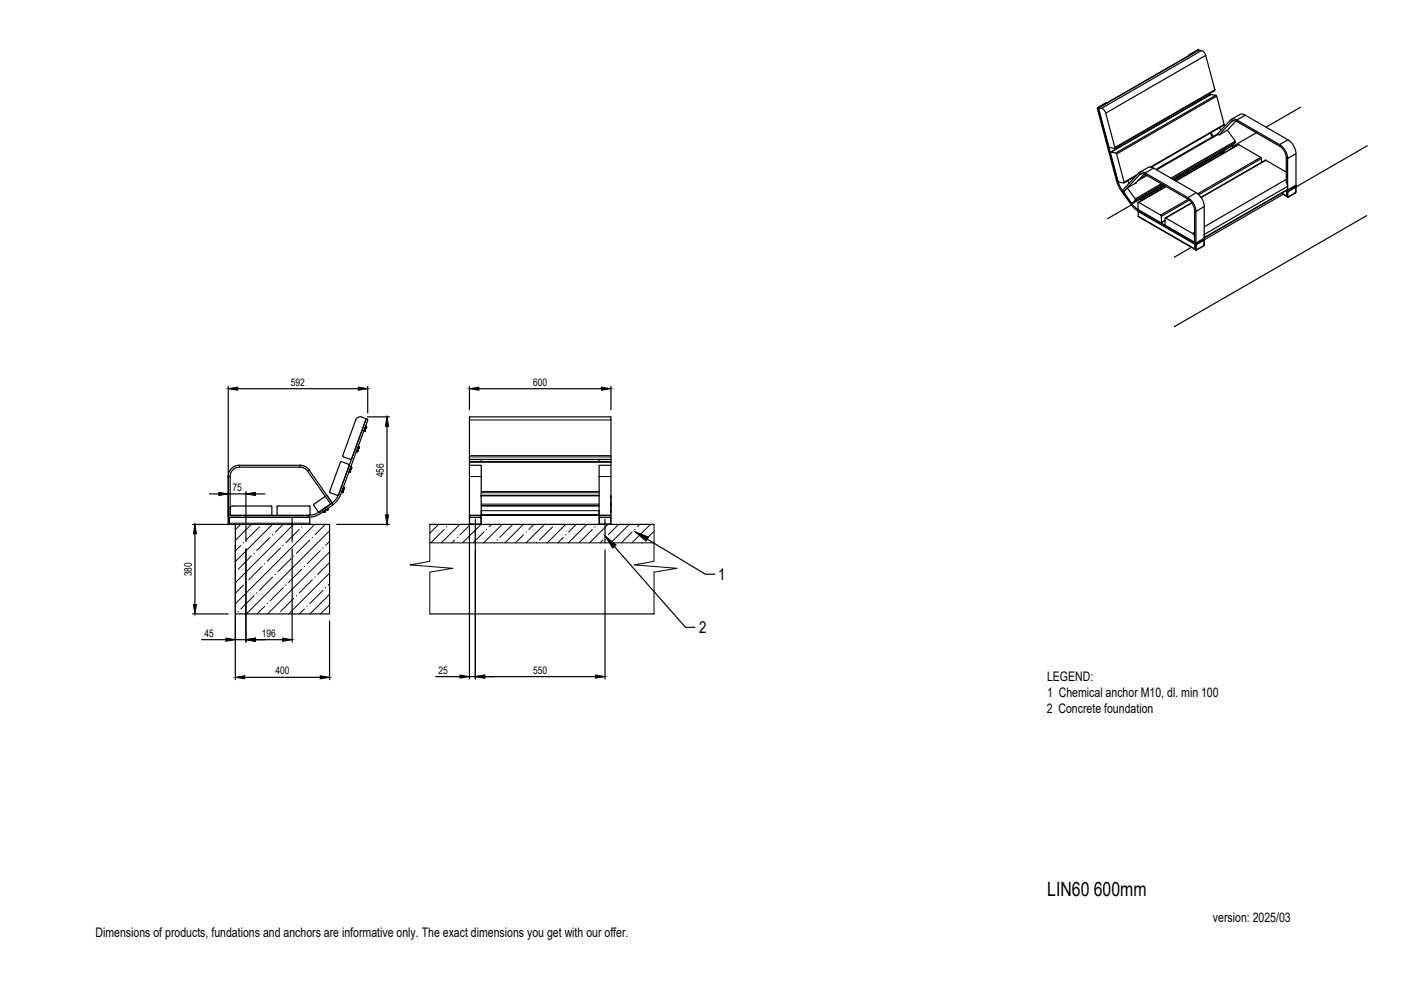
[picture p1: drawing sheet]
<svg xmlns="http://www.w3.org/2000/svg" width="297mm" height="210mm" viewBox="0 0 297 210" stroke-linecap="round" stroke-linejoin="round" font-family="sans-serif">
<!-- layer: SRAFY -->
<g fill="none" stroke="#000" stroke-width=".21">
<path d="M51 111.2l-1.1 1.1M51.1 115.6l-1.2 1.2M53.3 111.2l-3.4 3.4M53.3 117.9l-2.8 2.8M55 111.7l-2.8 2.8M57.2 114l-2.8 2.7M57.8 111.2l-7.9 7.9M59.5 116.2l-2.8 2.8M60 111.2l-1.6 1.6M61.7 118.4l-2.8 2.8M62.3 111.2l-12.4 12.3M63.4 112.3l-2.8 2.8"/>
<path d="M65.7 114.5l-2.8 2.8M66.7 111.2l-16.8 16.8M67.9 116.7l-2.8 2.9M69 111.2l-2.2 2.2M69.9 112.5l-17.7 17.7M69.9 117l-13.2 13.2M69.9 114.8l-.9 .8M69.9 119.3l-2.6 2.5M91.1 111.2v7.8l-4.1 .8 9 .7-4.9 .8v8.9M91.1 115.1h47.6M93 111.2l-1.9 1.9M94.2 112.3l-2.8 2.8"/>
<path d="M96.4 114.5l-.6 .6M97.5 111.2l-3.9 3.9M99.7 111.2l-2.2 2.2M102 111.2l-3.9 3.9M102.6 112.8l-2.3 2.3M104.2 111.2l-.5 .5M104.8 115.1h.1M106.5 111.2l-3.9 3.9M108.7 111.2l-2.8 2.7M111 111.2l-4 3.9M111 113.4l-1.7 1.7M113.2 111.2l-1.1 1.1"/>
<path d="M115.5 111.2l-4 3.9M117.2 111.7l-2.8 2.8M119.4 113.9l-1.1 1.2M119.9 111.2l-3.9 3.9M122.2 111.2l-1.6 1.6M124.4 111.2l-3.9 3.9M125.6 112.3l-2.8 2.8M127.9 114.5l-.7 .6M128.9 111.2l-3.9 3.9M131.2 111.2l-2.2 2.2M133.4 111.2l-3.9 3.9M134 112.8l-2.3 2.3"/>
<path d="M135.7 111.2l-.6 .5M136.3 115.1h-.1M137.9 111.2l-3.9 3.9M138.7 111.2v7.8l-4.2 .8 9.1 .7-4.9 .8v8.9M138.7 114.9l-.2 .2M138.7 112.7l-1.3 1.2M51.6 124.1l-1.7 1.7M53.9 126.3l-2.8 2.8M55.5 120.1l-2.7 2.8M56.1 128.5l-1.6 1.7M57.8 122.4l-2.8 2.8M60 124.6l-2.8 2.8"/>
<path d="M62.3 126.9l-2.8 2.8M64 120.7l-2.8 2.8M64.5 129.1l-1 1.1M66.2 122.9l-2.8 2.8M68.5 125.2l-2.8 2.8M69.9 121.5l-8.7 8.7M69.9 126l-4.2 4.2M69.9 123.8l-.3 .3M69.9 128.2l-1.9 2"/>
</g>
<g fill="#000" stroke="#000" stroke-width=".21">
<circle cx="51.6" cy="115.1" r=".04"/>
<circle cx="56.1" cy="119.6" r=".04"/>
<circle cx="57.8" cy="113.4" r=".04"/>
<circle cx="62.3" cy="117.9" r=".04"/>
<circle cx="66.2" cy="113.9" r=".04"/>
<circle cx="68.5" cy="116.2" r=".04"/>
<circle cx="94.7" cy="111.7" r=".04"/>
<circle cx="97" cy="113.9" r=".04"/>
<circle cx="103.1" cy="112.3" r=".04"/>
<circle cx="113.8" cy="115" r=".04"/>
<circle cx="50.5" cy="129.7" r=".04"/>
<circle cx="54.4" cy="125.7" r=".04"/>
<circle cx="56.7" cy="128" r=".04"/>
<circle cx="65.1" cy="128.5" r=".04"/>
<circle cx="66.8" cy="122.4" r=".04"/>
<circle cx="69" cy="124.6" r=".04"/>
</g>
<!-- layer: OSY -->
<path d="M52.1 109.9v5M61.9 109.9v5M100.8 110.1v5M128.3 110.1v5" fill="none" stroke="#000" stroke-width=".25"/>
<!-- layer: OBRYSOVA -->
<path d="M91.1 111.2h47.6M91.1 130.2h47.6" fill="none" stroke="#000" stroke-width=".25"/>
<!-- layer: 0 -->
<g fill="#000" stroke="#000" stroke-width=".21">
<path d="M48.4 82.4l2-.3v.6zM76 82.1l2 .3-2 .3zM82 88.4l.4 2h-.7zM99.5 82.4l2-.3v.6zM127.5 82.1l2 .3-2 .3zM41.3 111.2l.4 2h-.7zM46.4 104.4l2 .3-2 .4zM52.1 104.7l2-.3v.7zM81.7 109.2h.7l-.4 2zM128.3 113.6l2.3 1.9-.7 .7zM134.6 112.7l2.9 1.2-.5 .8zM41 128.2h.7l-.4 2z"/>
<path d="M47.9 135.3l2 .3-2 .4zM52.1 135.6l2-.3v.7zM59.9 135.3l2 .3-2 .4zM49.9 143.6l2-.3v.6zM67.9 143.3l2 .3-2 .3zM97.5 143.1l2 .4-2 .3zM100.8 143.5l2-.4v.7zM126.3 143.1l2 .4-2 .3z"/>
<circle cx="252.3" cy="11.7" r=".11"/>
<circle cx="234.6" cy="21.9" r=".11"/>
<circle cx="240.8" cy="38.8" r=".11"/>
<circle cx="274.7" cy="39.7" r=".11"/>
<circle cx="238" cy="40.5" r=".11"/>
<circle cx="238.2" cy="40.7" r=".11"/>
<circle cx="239.9" cy="43.1" r=".11"/>
<circle cx="74.2" cy="100" r=".11"/>
<circle cx="74.2" cy="99.9" r=".11"/>
<circle cx="74.2" cy="99.8" r=".08"/>
<circle cx="74.2" cy="99.8" r=".11"/>
<circle cx="74.3" cy="99.8" r=".11"/>
<circle cx="74.4" cy="99.4" r=".11"/>
<circle cx="74.4" cy="99.3" r=".11"/>
<circle cx="74.4" cy="99.2" r=".11"/>
<circle cx="74.5" cy="99.2" r=".11"/>
<circle cx="74.5" cy="99.1" r=".11"/>
<circle cx="75.7" cy="95.7" r=".11"/>
<circle cx="75.8" cy="95.6" r=".08"/>
<circle cx="75.8" cy="95.6" r=".11"/>
<circle cx="75.8" cy="95.5" r=".11"/>
<circle cx="76" cy="95.1" r=".11"/>
<circle cx="76" cy="95" r=".11"/>
<circle cx="76" cy="94.9" r=".11"/>
<circle cx="76.1" cy="94.8" r=".08"/>
<circle cx="76.1" cy="94.8" r=".11"/>
<circle cx="76.1" cy="94.9" r=".11"/>
<circle cx="77.3" cy="91.4" r=".11"/>
<circle cx="77.3" cy="91.3" r=".08"/>
<circle cx="77.3" cy="91.3" r=".11"/>
<circle cx="77.4" cy="91.3" r=".11"/>
<circle cx="77.4" cy="91.2" r=".11"/>
<circle cx="77.5" cy="90.8" r=".11"/>
<circle cx="77.6" cy="90.7" r=".11"/>
<circle cx="77.6" cy="90.6" r=".11"/>
<circle cx="77.6" cy="90.5" r=".11"/>
<circle cx="68.3" cy="108.1" r=".11"/>
<circle cx="68.6" cy="107.9" r=".11"/>
<circle cx="68.7" cy="108.6" r=".11"/>
<circle cx="68.8" cy="108.5" r=".11"/>
<circle cx="68.9" cy="108.5" r=".11"/>
<circle cx="68.9" cy="108.4" r=".11"/>
<circle cx="68.9" cy="107.7" r=".11"/>
<circle cx="69.2" cy="107.5" r=".11"/>
<circle cx="69.3" cy="108.2" r=".11"/>
<circle cx="69.3" cy="108.1" r=".11"/>
<circle cx="69.4" cy="108.1" r=".11"/>
<circle cx="69.5" cy="108" r=".11"/>
<circle cx="72.6" cy="104.4" r=".11"/>
<circle cx="72.6" cy="104.3" r=".08"/>
<circle cx="72.6" cy="104.3" r=".11"/>
<circle cx="72.6" cy="104.2" r=".11"/>
<circle cx="72.7" cy="104.2" r=".08"/>
<circle cx="72.7" cy="104.1" r=".11"/>
<circle cx="72.7" cy="104.2" r=".11"/>
<circle cx="72.8" cy="103.7" r=".08"/>
<circle cx="72.8" cy="103.7" r=".11"/>
<circle cx="72.9" cy="103.6" r=".11"/>
<circle cx="72.9" cy="103.5" r=".11"/>
<circle cx="74.1" cy="100" r=".08"/>
<circle cx="74.1" cy="100" r=".11"/>
<circle cx="102" cy="105.2" r=".11"/>
<circle cx="129.5" cy="106.9" r=".08"/>
<circle cx="129.5" cy="108.5" r=".08"/>
<circle cx="129.5" cy="107.2" r=".08"/>
<circle cx="129.5" cy="108.6" r=".11"/>
<circle cx="129.5" cy="105.2" r=".11"/>
</g>
<g fill="none" stroke="#000" stroke-width=".25">
<path d="M253.9 10.6l-1.7 1 1.9-1M254.1 10.6l-1.8 1.1-.2-.1v.2M254.1 10.6h.1M254.1 10.6l-21.2 12.3 21.2-12.3 .6 .1M255.6 11.7l2 7.3-21.2 12.3M256.5 19.8l.1 .3M257.6 19v.2l-21.2 12.2M232.6 22.9h.3l4.1 15.4h-.3zM232.7 22.9l1.9-1-1.7 1M233.5 23l21.2-12.3 .8 .7 .1 .3-21.2 12.3M234.5 21.8l-1.8 1.1M235 31.1l.2 .2 1.1 .1 .1-.1"/>
<path d="M235.1 31.1l-2.2-8.2 .8 .1 .6 .7 2.1 7.6M236.6 32.4l.1 .2M236.7 38.3l.4 1 .7 1.3M236.7 32.7l1.6 6-1.1-.1M237 38.3l1 2.2M237 38.4l.2 .2M237.1 31l.1 .3M239.1 38.3l.3 .5M240.8 37.3l-2.5 1.5M241.1 37l-2.8 1.6M241.4 36.7l-3.4 3.7 .2 .3 3.4-3.7 .4-.2M242.6 36.9l-1.8 1.9-1.8 1"/>
<path d="M242.8 37l-.6-.2-.6 .2-.2-.3 .6-.3 .7 .2 .1 .1v.3l9.1 5.2M243 37.1l-1.4 .8M243.2 37.2l-1.9 1.1M244.6 35.6l-.6-.2-.5 .1-1.9 1M246.2 39l-5.5 3.2-1.7-2.4-.8 .9 1.8 2.4 .7-.7M246.5 39.1l-5.8 3.3M246.7 39.3l-6.6 3.8M246.9 39.4l-5 2.9M247.2 39.5l-5.9 3.4M247.3 39.6l-5.9 3.3 4.7 2.7M249.3 38.4l13.3-7.7 4.7 2.7-13.4 7.7M254.5 20.9l.1 .3"/>
<path d="M254.7 20.8l.1 .3M256.6 28.2l.4 .8M256.7 20l-21.3 12.3M256.8 28.1l.4 .8M257.8 20.2l.1 .2M257.8 20.2l-21.2 12.2-1.1-.1 1.5 6.1M257.8 20.2l-1.1-.2-21.2 12.3M258.3 28.5l-13.1 7.5M258.6 27.1l.2 .5M259.2 32.1l.3 .3M259.3 32.2l-10.3 6M259.4 31.9l.3 .4"/>
<path d="M259.5 26.4v.1l-15.4 8.9M259.6 26.4l-1.6-6-21.3 12.3M259.6 26.4l-15.7 9M260.9 25.5l-2.7 2.9-13.1 7.5M261.2 30.9l.2 .4M261.3 30.9l.6-.7-13.4 7.7M261.3 30.9l-12.5 7.2M261.4 25.6l-.3 .2-2.6 2.8 1.7-1 1.7 2.3-13.6 7.9M261.9 29.9v.3M262 25.7l-1.8 1.9M262.2 25.8l-.7-.2-.4 .2-.2-.3 .6-.3 .7 .2 1.8-1 9.1 5.2M262.5 30.7h.1"/>
<path d="M262.5 30.7l-13.3 7.6M264 24.4l-1-.2-1.9 1.1M266.4 28.1l-5.1 3M267.3 33.4l.1 .2M267.4 33.6v.8M267.4 33.6l-13.2 7.7M268.4 34l-13.8 7.8M268.4 34l4.3 2.5M268.4 34l-13.7 7.9M271.3 30.7l1.8-1.1a3.9 3.9 0 0 1 1.7 3l-1.8 1a3.7 3.7 0 0 0-1.7-2.9zM271.3 30.7v.3a3.2 3.2 0 0 1 1.4 2.4l.3 .2v6.7M271.3 30.7l-9.1-5.3v.4l9.1 5.2"/>
<path d="M272.7 33.4v5.3l.3 .8M272.7 38l-17.4 10.1M274.6 39.7l.1 .1M274.6 39.7v.1M274.6 39.7l-1.5 .9M274.7 39.7h.1M274.7 39.7v.1M274.7 39.8v.9M274.8 39.8h-.1M274.8 39.8v.9M274.8 32.6v6.7l-1.8 1M275.8 22.7l-7.4 4.3"/>
<path d="M289.9 30.9l-15.2 8.8M239.7 43.2l-1.8-2.5 .1-.2 1.9 2.6-.2 .1 .4 .5 1.4 1.2M239.9 43.4l-5.1 3M239.9 43.1l.5 .6 1.1 .9M240.7 42.2v.2M241.3 44.8l12.1 7v1l-12.1-7v-1M241.3 45.8l.1 .1M241.4 45.9l12 6.9M241.4 42.9l-.1 .1v1.3l.1 .2 12.2 7.1 1.7-1.1v-6.7M241.5 44.6v.3l12.1 7M241.7 42.1l.3 .4M246.1 45.6l.1 .2"/>
<path d="M246.2 47.1l-.1 .1M247 46.3v1.3l.1 .2M247 46.8l-.8 .5M247.1 46.2l5.7 3.3M247.2 46.2l-.2 .1M251.9 41.9l1.7-1a3.7 3.7 0 0 1 1.7 2.9l-1.7 1a3.8 3.8 0 0 0-1.7-2.9zM251.9 41.9v.3a3.1 3.1 0 0 1 1.4 2.5l.3 .1v6.8l-.3-.2v-6.7M251.9 42.3l-5.8 3.3M252.2 42.4l-6 3.5v1.3l.8-.5M252.6 52.4l-3.6 2.1M252.7 43l-5.6 3.2M252.8 49.5l.4 .4 .1 1.5"/>
<path d="M253.3 49.3l-.5 .2M253.4 51.9v.9l.1 .1v-.9M253.4 51.9l.1 .1M253.4 51.8v.1M253.4 52.9l.2 .1M253.5 52h.1M253.6 51.6l1.7-1.1v.4l-1.7 1zM253.6 52.9l.1 .1M253.6 51.9l-.1 .1M253.6 52v.9M253.6 52.9v.1M253.6 40.9l-9-5.3-1.8 1.1 9.1 5.2"/>
<path d="M253.7 51.8h.1M253.7 53h-.1M253.7 51.8l-.1 .2M253.7 53h.1M255.2 52.1l-1.5 .9M255.2 51h.1v.9M255.2 51l-1.5 .8M255.2 50.9h.1M255.2 50.9l.1 .1M255.3 51.9l-.1 .2M255.3 49.7l17.7-10.2v.7l-17.7 10.2zM271.7 41l1.1 .6"/>
<path d="M272 41.2l-16.8 9.7M272.8 40.7l.2 .1v.9l-.2-.1zM272.8 41.6l.2 .2M272.9 40.6l-.1 .1M273 40.1l-17.7 10.3M273 40.3v.4l-.4-.3 .2 .1v1.1l-1.1-.6M273 40.3l1.8-1v.3l-1.8 1.1M273 41.7l.1 .1M273 40.8v.9l.1 .1M273.1 40.6h.1M273.1 40.6l-.2 .2 .1-.2M273.1 41.7v.1"/>
<path d="M274.6 40.9h.1M274.6 40.9l-1.5 .9M274.7 40.7l-.1 .2M274.8 40.7h-.1M289.8 45.7l-40.8 23.6M48.4 81.9v27.6M50.4 82.4h25.6M50.8 99a2 2 0 0 0-2 2M50.8 99.1h12.8M63.6 99l.7 .2 .9 .7M65.2 99.9l3.8 5.3M72.7 96.6l.1 .3"/>
<path d="M72.8 96.9l1.5 .5M74 98.7l-.1-.3-1.5-.5-.2 .1-2.3 6.2 .1 .3 1.5 .5 .3-.1 5.8-16.1 .2 .1 .2 .2-5.8 15.8-.8 1.4-.8 .7M74.1 99.6l.1 .2M74.2 99.9v.1M74.2 100h.1M74.2 99.9h.1M74.2 99.8v.1M74.2 99.8h.1M74.3 99.8h.1M74.3 99.8l-.1 .1M74.4 98.9l.1 .3M74.4 99.4h.1"/>
<path d="M74.4 99.4l-.2 .1M74.4 99.3v.1M74.4 99.3h.1M74.4 99.2h.1M74.5 99.2l-.1 .1M74.5 99.2h.1M74.5 97.3l-.2 .1M75.7 95.3l.1 .2M75.7 95.7h.1M75.7 95.7l-.2 .1M75.7 95.6h.1M75.8 95.6l-.1 .1"/>
<path d="M75.8 95.6v.1M75.8 95.6h.1M75.8 95.5h.1M75.8 95.5v.1M75.9 94.6l.2 .2M76 95.1h.1M76 95l-.2 .2M76 95h.1M76 95v.1M76 94.9v.1M76 94.9h.1M76.1 94.8h.1"/>
<path d="M76.1 94.9h-.1M76.1 94.8v.1M76.7 88.4a1.01 1.01 0 0 0-1.3 .6l-2.7 7.6M76.7 88.4l.9 .4M77.3 90.9l.1 .3M77.3 91.4h.1M77.3 91.4l-.2 .1M77.3 91.3v.1M77.3 91.3h.1M77.4 91.3h.1M77.4 91.2h.1M77.4 91.2l-.1 .1"/>
<path d="M77.5 90.3l.1 .2M77.5 90.7h.1M77.6 90.7l-.3 .1M77.6 90.7l-.1 .1M77.6 90.7h.1M77.6 90.6v.1M77.6 90.6h.1M77.6 88.7v.1M77.6 90.5h.1M77.6 90.5v.1M77.9 88.4h4.7M78 81.9v5.6"/>
<path d="M82 90.4v18.8M99.5 98.7h2.5v10.6h-2.5zM99.5 81.9v5M99.5 98.7v-10.3h30v10.3M99.5 97.9h30M99.5 97.4h30M101.5 82.4h26M102 97.4v.5M127 98.7h2.5v10.6h-2.5zM127 97.4v.5M129.5 81.9v5M40.8 111.2h7.6"/>
<path d="M41.3 113.2v15M44.4 104.7h2M48.4 101a2.4 2.4 0 0 1 2.4-2.4l12.8 .1a2.29 2.29 0 0 1 1.9 1l4.9 7-.3 .2M48.4 104.7h3.7M48.4 109.7v1.5M48.6 109.9v1.3h-.2M48.6 110.9v-1.2h17.1v1.5M48.6 111.2h1.3M48.8 101v8.3h-.4M48.8 107.5v1.8M49.9 111.2h20v19h-20zM49.9 115.6v28.5"/>
<path d="M52.1 104.2v5.5M52.1 116.4v19.7M54.1 104.7h2M57.4 107.3l.2 .2M57.4 107.3h-8l-.6 .2M57.6 109.1l-.2 .2M57.6 107.5v1.6M58.7 107.5l.2-.2h6.6l.2 .2M58.7 107.5v1.6l.2 .2M61.9 116.4v19.7M65.7 107.5v1.6l-.2 .2h-17.1M66.6 106.9l-.1 .3 1 1.3h.2"/>
<path d="M67.7 108.5l-.8 .5-1.5 .3M68.4 108.5l.3 .1M68.7 108.6h.1M68.8 108.5l-.1 .1M68.8 108.5h.1M68.9 108.5h-.1M68.9 108.5h.1M68.9 108.4v.1M68.9 108.2v.2M69 105.2l1.1 1.7-2.4 1.6 2.7-1.8M69 105.2l-2.4 1.7M69 108.1h.3"/>
<path d="M69.3 108.2h.1M69.3 108.1v.1M69.4 105.1l1 1.5M69.5 108l-.2 .1M69.5 108h.1M69.5 107.8v.2M70.6 107l-3.1 2.1-1.5 .5-17.6 .1v-.4M71.4 111.2h11.2M71.8 104.8l-.7 1.2-.8 .7M72.6 103.9l.1 .2M72.6 104.4h.1M72.6 104.4l-.2 .1"/>
<path d="M72.6 104.3v.1M72.6 104.2v.1M72.6 104.2h.1M72.7 104.2h.1M72.7 104.2l-.1 .1M72.7 104.1v.1M72.8 103.2l.1 .3M72.8 103.7h.1M72.8 103.7l-.2 .1M72.9 103.6h.1M72.9 103.6l-.1 .1M72.9 103.5h.1"/>
<path d="M72.9 103.5v.1M74.2 100l-.3 .1M99.5 111l.2 .2M99.5 109.3h2.5v.4h-2.5zM99.5 109.7v1.3M99.5 111.5v32.4M99.7 109.7l-.2 .2M99.7 111.2h2.1M100.8 112.6v31.3M101.8 109.7l.2 .2M102 111l-.2 .2M102 109.3h25"/>
<path d="M102 107.3h25M102 105h25M102 108.3v.8M102 109.7v1.3M127 111l.2 .2M127 109.3h2.5v.4h-2.5zM127 105.1h-25v.1M127 108.3v.8M127 109.7v1.3M127.2 109.7l-.2 .2M127.2 111.2h2.1M128.3 116.6v27.3"/>
<path d="M129.3 109.7l.2 .2M129.5 111l-.2 .2M129.5 105.2v3.4M129.5 109.7v1.3M130.2 115.9l15.1 17.1h2M137.2 114.3l12.3 7.4h2.1M40.8 130.2h7.6M42.7 135.6h5.2M49.9 135.6h2.2M54.1 135.6h5.8M69.9 131.7v12.4M51.9 143.6h16"/>
<path d="M92.4 143.5h5.1M99.5 143.5h1.3M102.8 143.5h23.5"/>
</g>
<g fill="none" stroke="#000" stroke-width=".21">
<path d="M50.8 98.7v.4M63.6 98.7v.4M65.6 99.7l-.4 .2M74.2 99.9h.1M74.2 100h.1M74.2 99.8h.1M74.4 99.4h.1M74.5 99.1h.1M75.7 95.7h.1M75.8 95.5h.1M76 95.1h.1M77.3 91.4h.1"/>
<path d="M77.3 91.3h.1M77.4 91.2h.1M77.5 90.7v.1M77.6 90.5h.1M99.5 98h30M99.5 96.6h30M99.5 96.9h30M99.5 89h30M99.5 97.4h30M48.4 109.9v1.3M48.4 111h.2M48.4 101h.4"/>
<path d="M48.4 109.7v.2h.2M48.6 110.9h17.1M65.4 109.3v.4M67.7 108.6l.3 .3M68.7 108.6h.1M68.9 108.4h.1M69.3 108.1v.1M69.5 108h.1M70.4 106.7l.2 .3M71.8 104.8l.4 .1M72.6 104.4h.1M72.6 104.3h.1"/>
<path d="M72.7 104.1h.1M72.9 103.5h.1M99.5 101h2.5M99.6 111l.1 .1M99.7 109.7l-.1 .2-.1 1.1M99.7 111.1h2.1M99.7 109.7h2.1M99.7 109.7h.1M99.7 111.1v.1M101.8 109.7l.2 .2M101.8 109.7h.1M101.8 111.1v.1"/>
<path d="M102 109.9v1.1M102 109.9h.1M102 111l-.2 .1M102 104.2h25M102 104.5h25M102 105h25M102 108.3h25M102 109.1h25M102 107.2h25M102 106.9h25M102 105.1h25M127 101h2.5"/>
<path d="M127 111l.2 .1M127.2 109.7l-.2 .2v1.1M127.2 109.7h.1M127.2 111.1v.1M127.2 111.1l2.1 .1M129.3 109.7l.2 .2M129.3 109.7h-2.1M129.5 111l-.2 .1M129.5 109.9v1.1"/>
</g>
<g fill="#fff" stroke="#fff" stroke-width=".35">
<path d="M256.5 196.4h14.2v3.6h-14.2z"/>
<path d="M221.4 117.8h12.5v3.6h-12.5z"/>
<path d="M221.4 120.6h36.7v3.6h-36.7z"/>
<path d="M221.4 123.8h20v3.6h-20z"/>
<path d="M19.8 192.6h137.8v3.6h-137.8z"/>
<path d="M256.6 188.4h25.7v2.4h-25.7z"/>
<path d="M256.6 186.4h30.7v2.4h-30.7z"/>
</g>
<text font-size="4.2" x="222" y="189.9">LIN60 600mm</text>
<g font-size="3.5">
<text x="152.3" y="123">1</text>
<text x="148.3" y="134.3">2</text>
</g>
<g font-size="2.8">
<text x="222" y="144.4">LEGEND:</text>
<text x="222" y="147.9">1 Chemical anchor M10, dl. min 100</text>
<text x="221.9" y="151.1">2 Concrete foundation</text>
<text x="257.2" y="195.4">version: 2025/03</text>
<text x="20.2" y="198.6">Dimensions of products, fundations and anchors are informative only. The exact dimensions you get with our offer.</text>
</g>
<g font-size="2.2">
<text x="61.7" y="81.8">592</text>
<text x="113" y="81.8">600</text>
<text x="81.4" y="101.2" transform="rotate(-90 81.4 101.2)">456</text>
<text x="49.3" y="104.1">75</text>
<text x="40.7" y="122.2" transform="rotate(-90 40.7 122.2)">380</text>
<text x="43.3" y="135">45</text>
<text x="55.5" y="135">196</text>
<text x="58.4" y="143">400</text>
<text x="93" y="142.8">25</text>
<text x="113" y="142.8">550</text>
</g>
</svg>
